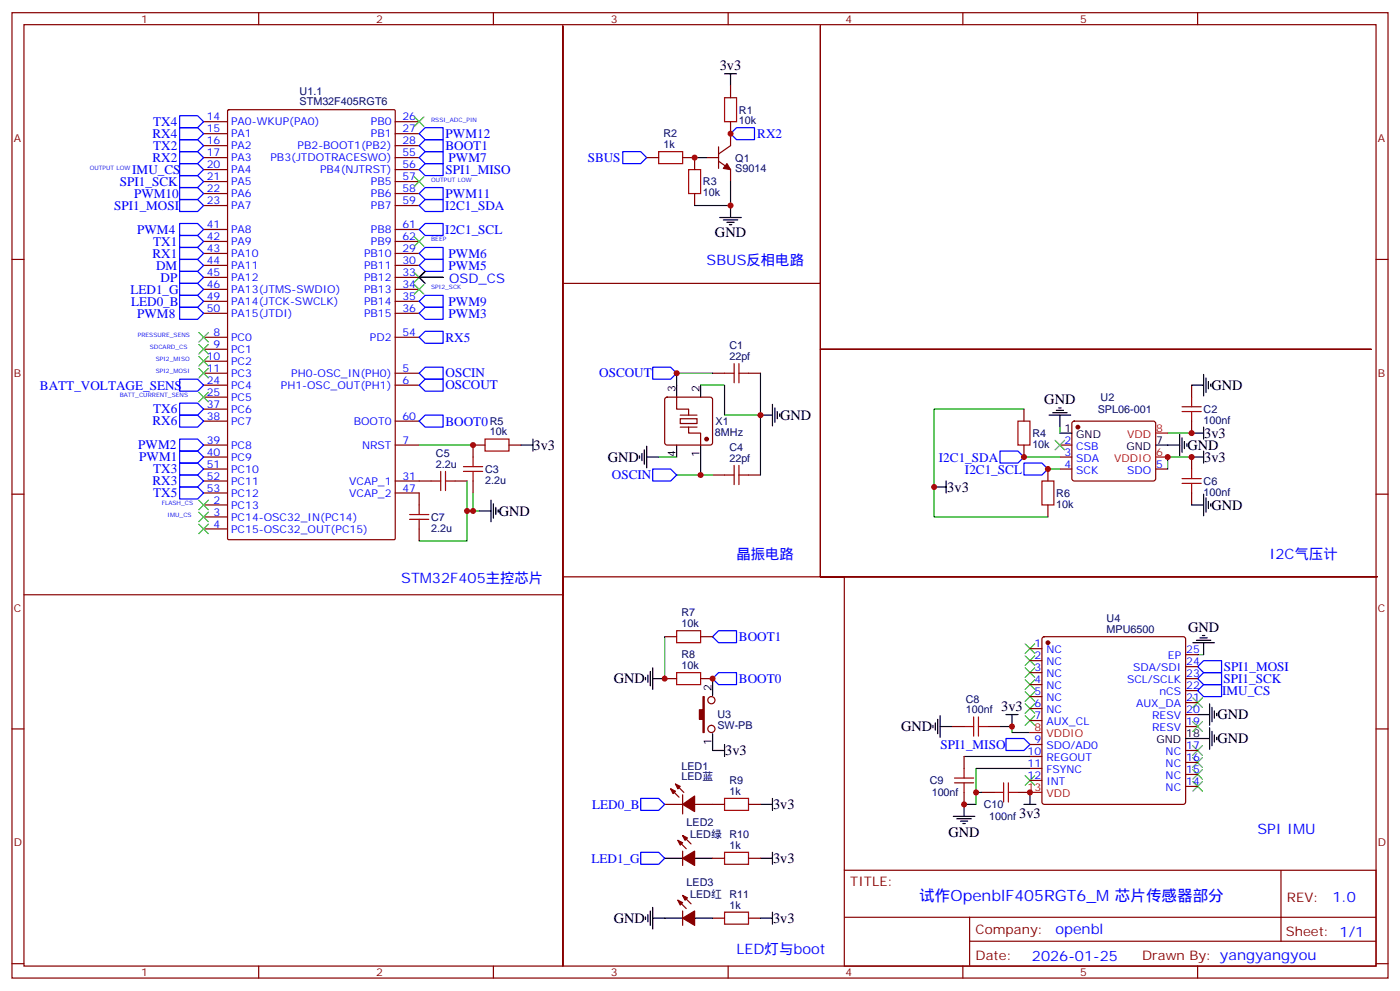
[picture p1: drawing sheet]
<svg xmlns="http://www.w3.org/2000/svg" width="412mm" height="292mm" viewBox="0 0 412 292" stroke-linecap="round" stroke-linejoin="round" font-family="sans-serif">
<g fill="none" stroke="#870000" stroke-width=".35">
<path d="M3.5 3.7h405.4v284.4h-405.4zM7.1 7.3h398.2v277.3h-398.2zM76.2 3.7v3.6M145.3 3.7v3.6M214.5 3.7v3.6M283.6 3.7v3.6M352.8 3.7v3.6M60 35.8h7M60 39.4h7M67.1 32.5l.3-.2h48.7l.3 .2v126.1l-.2 .3-48.8 .1-.3-.2zM116.4 35.8h7.1M116.4 39.4h7.1"/>
<path d="M215.2 35.8v7.1l-3.5 2.5M215.2 25.3v3.5M60 42.9h7M60 46.4h7M60 50h7M60 53.5h7M60 57h7M116.4 42.9h7.1M116.4 46.4h7.1M116.4 50h7.1M116.4 53.5h7.1M116.4 57h7.1"/>
<path d="M190.5 46.4h3.5M201.1 46.4h3.5v3.6M204.6 57v3.5M208.1 46.4h3.6M211.7 47.5l3.5 2.5v3.5M211.7 43.3v6.3M3.5 76.4h3.6M60 60.5h7M60 74.6h7M60 78.2h7M60 67.6h7M60 71.1h7"/>
<path d="M116.4 60.5h7.1M116.4 74.6h7.1M116.4 78.2h7.1M116.4 67.6h7.1M116.4 71.1h7.1M405.3 76.4h3.6M60 81.7h7M60 85.2h7M60 88.8h7M60 92.3h7M60 99.3h7M116.4 81.7h7.1"/>
<path d="M116.4 85.2h7.1M116.4 88.8h7.1M116.4 92.3h7.1M116.4 99.3h7.1M165.8 83.5h75.9M60 102.9h7M60 106.4h7M60 109.9h7M60 113.5h7M60 117h7M116.4 109.9h7.1M116.4 113.5h7.1"/>
<path d="M196 117.2l.5-.2h12.7l.5 .2 .2 .5v12.7l-.2 .5-.5 .2h-12.7l-.5-.2-.2-.5v-12.7zM199.3 117v3.5h3.5v1.8M209.9 109.9h3.5M220.5 109.9h3.5M351 113.5v3.5M60 120.5h7M60 124h7M60 131.1h7M60 134.6h7M60 138.1h7M116.4 124h7.1M116.4 131.1h7.1"/>
<path d="M142.9 131.1h-3.6v3.5M149.9 131.1h3.6M200.4 123.3h4.9v1.4h-4.9zM202.8 125.8v1.8h3.6v3.5M209.9 139.9h3.5M220.5 139.9h3.5M301.6 120.5v3.5M301.6 131.1v3.5M308.7 138.1v3.6M312.2 131.1h3.5M312.2 134.6h3.5M312.2 138.1h3.5"/>
<path d="M316 124.2l.4-.2h23.3l.5 .2 .2 .5v16.5l-.7 .5-23.5-.1-.5-.6v-16.3zM340.4 138.1h3.6M351 124v3.6M351 134.6v3.5M3.5 145.6h3.6M60 148.7h7M60 152.3h7M60 155.8h7M60 141.7h7M60 145.2h7M116.4 141.7h10.6M116.4 145.2h7.1v3.5"/>
<path d="M123.5 155.8v3.5M134.1 141.7h3.5M139.3 141.7v3.5M308.7 148.7v3.6M351 145.2v3.5M405.3 145.6h3.6M7.1 175.2h158.7v-167.6v277v-114.7h239.9h-164v-67h162.2h-162.2v-95.3v162.3h7v86.4M195.8 187.5h3.5M195.8 199.9h3.5M206.4 187.5h3.5M206.4 199.9h3.5M303.4 191.1h3.5"/>
<path d="M303.4 194.6h3.5M303.4 198.1h3.5M307.2 187.7l.4-.2h40.9l.5 .2 .2 .5v48l-.2 .5-.5 .2h-40.9l-.5-.2-.2-.5v-48zM349.2 199.9h3.6M349.2 196.4h3.6M349.2 192.8h3.6M3.5 214.7h3.6M280.5 214h3.5M291 214h3.6M303.4 201.6h3.5M303.4 205.2h3.5M303.4 208.7h3.5"/>
<path d="M303.4 212.2h3.5M303.4 219.3h3.5M349.2 214h3.6M349.2 210.5h3.6M349.2 206.9h3.6M349.2 203.4h3.6M405.3 214.7h3.6M195.8 236.9h5.3M197.6 232.3l2.4 2.5M199 230.9l2.4 2.5M201.1 234.1v5.6M204.6 236.9h8.8"/>
<path d="M220.5 236.9h3.5M284 222.8v3.5M284 233.4v3.5M289.3 233.4h3.5M299.9 233.4h3.5M303.4 222.8h3.5M303.4 226.3h3.5M303.4 229.9h3.5M349.2 231.6h3.6M349.2 228.1h3.6M349.2 224.6h3.6M349.2 221.1h3.6"/>
<path d="M199.7 247.5l2.4 2.5M201.1 250.7v4.2M201.1 246.1l2.5 2.5M209.9 252.8h3.5M220.5 252.8h3.5M248.7 256.3h156.6v28.3h-156.6zM377.3 256.4v20.8M199.7 265.1l2.4 2.5M201.1 268.3v4.3M201.1 263.7l2.5 2.5M209.9 270.4h3.5M220.5 270.4h3.5"/>
<path d="M248.7 270.2h156.5M285.6 277.2h119.6M285.6 270.2v14.1M3.5 283.8h3.6M76.2 284.6v3.5M145.3 284.6v3.5M214.5 284.6v3.5M283.6 284.6v3.5M352.8 284.6v3.5M405.3 283.8h3.6"/>
<circle cx="209.6" cy="206.2" r="1.06"/>
<circle cx="209.6" cy="214.7" r="1.06"/>
</g>
<g fill="none" stroke="#00f" stroke-width=".35">
<path d="M52.9 34.1h5.3l1.8 1.7-1.8 1.8h-5.3zM52.9 37.6h5.3l1.8 1.8-1.8 1.7h-5.3zM123.5 39.4l1.7-1.8h5.3v3.5h-5.3zM215.2 39.4l1.8-1.8h5.2v3.5h-5.2zM52.9 55.2h5.3l1.8 1.8-1.8 1.8h-5.3zM52.9 51.7h5.3l1.8 1.8-1.8 1.7h-5.3zM52.9 58.8h5.3l1.8 1.7-1.8 1.8h-5.3zM52.9 41.1h5.3l1.8 1.8-1.8 1.8h-5.3zM52.9 44.7h5.3l1.8 1.7-1.8 1.8h-5.3zM52.9 48.2h5.3l1.8 1.8-1.8 1.7h-5.3zM123.5 46.4l1.7-1.7h5.3v3.5h-5.3zM123.5 57l1.7-1.8h5.3v3.6h-5.3z"/>
<path d="M123.5 50l1.7-1.8h5.3v3.5h-5.3zM123.5 42.9l1.7-1.8h5.3v3.6h-5.3zM183.4 44.7h5.3l1.8 1.7-1.8 1.8h-5.3zM52.9 69.4h5.3l1.8 1.7-1.8 1.8h-5.3zM52.9 72.9h5.3l1.8 1.7-1.8 1.8h-5.3zM52.9 76.4h5.3l1.8 1.8-1.8 1.7h-5.3zM52.9 79.9h5.3l1.8 1.8-1.8 1.8h-5.3zM52.9 65.8h5.3l1.8 1.8-1.8 1.8h-5.3zM123.5 78.2l1.7-1.8h5.3v3.5h-5.3zM123.5 74.6l1.7-1.7h5.3v3.5h-5.3zM123.5 67.6l1.7-1.8h5.3v3.6h-5.3zM123.5 60.5l1.7-1.7h5.3v3.5h-5.3z"/>
<path d="M52.9 87h5.3l1.8 1.8-1.8 1.7h-5.3zM52.9 83.5h5.3l1.8 1.7-1.8 1.8h-5.3zM52.9 90.5h5.3l1.8 1.8-1.8 1.8h-5.3zM123.5 92.3l1.7-1.8h5.3v3.6h-5.3zM123.5 88.8l1.7-1.8h5.3v3.5h-5.3zM123.5 99.3l1.7-1.7h5.3v3.5h-5.3zM52.9 118.7h5.3l1.8 1.8-1.8 1.8h-5.3zM52.9 111.7h5.3l1.8 1.8-1.8 1.7h-5.3zM123.5 109.9l1.7-1.7h5.3v3.5h-5.3zM123.5 113.5l1.7-1.8h5.3v3.5h-5.3zM192.3 108.2h5.3l1.7 1.7-1.7 1.8h-5.3zM52.9 132.9h5.3l1.8 1.7-1.8 1.8h-5.3z"/>
<path d="M52.9 129.3h5.3l1.8 1.8-1.8 1.8h-5.3zM52.9 136.4h5.3l1.8 1.7-1.8 1.8h-5.3zM52.9 139.9h5.3l1.8 1.8-1.8 1.7h-5.3zM52.9 122.3h5.3l1.8 1.7-1.8 1.8h-5.3zM123.5 124l1.7-1.7h5.3v3.5h-5.3zM192.3 138.1h5.3l1.7 1.8-1.7 1.8h-5.3zM294.6 132.9h5.3l1.7 1.7-1.7 1.8h-5.3zM301.6 136.4h5.3l1.8 1.7-1.8 1.8h-5.3zM52.9 143.4h5.3l1.8 1.8-1.8 1.8h-5.3zM209.9 199.9l1.8-1.8h5.3v3.5h-5.3zM209.9 187.5l1.8-1.7h5.3v3.5h-5.3zM352.8 196.4l1.7-1.8h5.3v3.5h-5.3z"/>
<path d="M352.8 199.9l1.7-1.8h5.3v3.5h-5.3zM296.3 217.5h5.3l1.8 1.8-1.8 1.8h-5.3zM352.8 203.4l1.7-1.8h5.3v3.6h-5.3zM188.7 235.2h5.3l1.8 1.7-1.8 1.8h-5.3zM188.7 251h5.3l1.8 1.8-1.8 1.8h-5.3z"/>
</g>
<g fill="none" stroke="#3c3" stroke-width=".35">
<path d="M122.1 34.4l2.8 2.9M124.9 34.4l-2.8 2.9M122.1 52.1l2.8 2.8M124.9 52.1l-2.8 2.8M122.1 69.7l2.8 2.8M124.9 69.7l-2.8 2.8M58.6 97.9l2.8 2.9M61.4 97.9l-2.8 2.9M122.1 80.3l2.8 2.8M122.1 83.8l2.8 2.8M124.9 83.8l-2.8 2.8M124.9 80.3l-2.8 2.8"/>
<path d="M58.6 115.6l2.8 2.8M58.6 101.5l2.8 2.8M58.6 105l2.8 2.8M58.6 108.5l2.8 2.8M61.4 115.6l-2.8 2.8M61.4 101.5l-2.8 2.8M61.4 105l-2.8 2.8M61.4 108.5l-2.8 2.8M310.8 129.7l2.8 2.8M313.6 129.7l-2.8 2.8M58.6 154.4l2.8 2.8M58.6 147.3l2.8 2.8"/>
<path d="M58.6 150.8l2.8 2.9M61.4 154.4l-2.8 2.8M61.4 147.3l-2.8 2.8M61.4 150.8l-2.8 2.9M302 196.7l2.8 2.8M302 193.2l2.8 2.8M302 189.7l2.8 2.8M304.8 196.7l-2.8 2.8M304.8 193.2l-2.8 2.8M304.8 189.7l-2.8 2.8M302 210.8l2.8 2.8M302 207.3l2.8 2.8"/>
<path d="M302 203.8l2.8 2.8M302 200.2l2.8 2.9M304.8 210.8l-2.8 2.8M304.8 207.3l-2.8 2.8M304.8 203.8l-2.8 2.8M304.8 200.2l-2.8 2.9M351.4 205.5l2.8 2.9M351.4 219.6l2.8 2.9M351.4 212.6l2.8 2.8M354.2 205.5l-2.8 2.9M354.2 219.6l-2.8 2.9M354.2 212.6l-2.8 2.8"/>
<path d="M302 228.5l2.8 2.8M304.8 228.5l-2.8 2.8M351.4 223.2l2.8 2.8M351.4 226.7l2.8 2.8M351.4 230.2l2.8 2.8M354.2 223.2l-2.8 2.8M354.2 226.7l-2.8 2.8M354.2 230.2l-2.8 2.8"/>
</g>
<g fill="#870000" stroke="#870000" stroke-width=".35">
<path d="M201.1 236.9l3.5-2.4v4.5z"/>
<path d="M199 230.9l1.4 .7-.7 .7z"/>
<path d="M197.6 232.3l1.4 .7-.7 .8z"/>
<path d="M201.1 252.8l3.5-2.1v4.2z"/>
<path d="M199.7 247.5l1.4 .7-.7 .7z"/>
<path d="M201.1 246.1l1.4 .7-.7 .7z"/>
<path d="M207.1 205.2h.3v10.6h-.3v-3.9h-1.1v-2.8h1.1z"/>
<path d="M214.1 48.2l1.1 1.8-2.1-.4z"/>
<path d="M201.1 270.4l3.5-2.1v4.3z"/>
<path d="M199.7 265.1l1.4 .8-.7 .7z"/>
<path d="M201.1 263.7l1.4 .7-.7 .7z"/>
<circle cx="208.1" cy="129.3" r=".53"/>
<circle cx="308.7" cy="189.3" r=".53"/>
<circle cx="317.5" cy="125.8" r=".53"/>
</g>
<g fill="none" stroke="#000" stroke-width=".35">
<path d="M213.4 21.7h3.6M215.2 21.7v3.6M212 64.1h6.4M213.1 64.8h4.2M214.1 65.5h2.2M214.8 66.2h.7M215.2 60.5v3.6M123.5 81.7h7h-7l1.7-1.8-1.7 1.8 1.7 1.8M199.3 113.5v3.5M206.4 113.5v3.5M227.5 119.1v6.3M351 113.5h3.5"/>
<path d="M354.5 110.3v6.3M355.2 111.3v4.3M356 112.4v2.1M356.7 113.1v.7M153.5 131.1h3.5M157 129.3v3.6M188.4 134.3v.7M189.1 133.6v2.1M189.8 132.5v4.2M190.5 134.6h3.5M190.5 131.4v6.4M199.3 131.1v3.5"/>
<path d="M206.4 131.1v3.5M224 122.3h3.5M228.2 120.2v4.2M229 121.2v2.1M229.7 121.9v.7M309 122.3h6.4M310.1 121.6h4.2M311.1 120.9h2.2M311.9 120.2h.7M312.2 127.6h3.5M312.2 122.3v3.5M340.4 131.1h7.1"/>
<path d="M347.5 127.9v6.4M348.2 129v4.2M348.9 130v2.2M349.6 130.7v.7M351 134.6h3.5M351 127.6h3.5M354.5 125.8v3.5M354.5 132.9v3.5M141.1 150.5h3.5M144.6 147.3v6.4M145.3 148.4v4.2M146 149.4v2.2"/>
<path d="M146.8 150.1v.7M275.2 143.4h3.5M278.7 141.7v3.5M351 148.7h3.5M354.5 145.6v6.3M355.2 146.6v4.2M356 147.7v2.1M356.7 148.4v.7M190.1 199.5v.7M190.9 198.8v2.1M191.6 197.8v4.2M192.3 199.9h3.5"/>
<path d="M192.3 196.7v6.4M209.9 199.9v4.9M351.4 189.3h6.3M352.4 188.6h4.3M353.5 187.9h2.1M354.2 187.2h.7M354.5 189.3v3.5M209.9 216.1v5h3.5M213.4 219.3v3.5M274.8 213.6v.7M275.5 212.9v2.2M276.2 211.9v4.2"/>
<path d="M276.9 214h3.6M276.9 210.8v6.4M296.3 210.5h3.6M298.1 210.5v3.5M349.2 217.5h7.1M352.8 210.5h3.5M356.3 207.3v6.3M356.3 214.3v6.4M357 208.4v4.2M357 215.4v4.2M357.7 209.4v2.1M357.7 216.5v2.1"/>
<path d="M358.4 210.1v.7M358.4 217.2v.7M224 236.9h3.5M227.5 235.2v3.5M284 236.9v3.6M301.6 236.9h3.6M303.4 233.4v3.5M195.8 252.8h5.3M204.6 252.8h5.3M224 252.8h3.5M227.5 251v3.6M280.8 240.5h6.4"/>
<path d="M281.9 241.2h4.2M282.9 241.9h2.1M283.6 242.6h.7M190.1 270.1v.7M190.9 269.4v2.1M191.6 268.3v4.3M192.3 267.3v6.3M192.3 270.4h8.8M204.6 270.4h5.3M224 270.4h3.5M227.5 268.7v3.5"/>
</g>
<g fill="none" stroke="#a10000" stroke-width=".35">
<path d="M213.4 28.8h3.6v7h-3.6zM194 44.7h7.1v3.5h-7.1zM202.8 50h3.6v7h-3.6zM213.4 109.9h2.9M216.3 107.1v5.6M217.7 109.9h2.8M217.7 107.1v5.6M348.2 119.8h5.6M351 117v2.8M129.8 138.9v5.6M131.2 138.9v5.6M136.5 138.9h5.7"/>
<path d="M136.5 137.4h5.7M139.3 134.6v2.8M139.3 138.9v2.8M142.9 129.3h7v3.6h-7zM213.4 139.9h2.9M216.3 137.1v5.6M217.7 137.1v5.6M217.7 139.9h2.8M299.9 124h3.5v7.1h-3.5zM348.2 121.2h5.6M351 121.2v2.8M351 138.1v2.9"/>
<path d="M120.6 153h5.7M120.6 151.6h5.7M123.5 148.7v2.9M123.5 153v2.8M127 141.7h2.8M131.2 141.7h2.9M306.9 141.7h3.5v7h-3.5zM348.2 141h5.6M348.2 142.4h5.6M351 142.4v2.8M199.3 185.8h7.1v3.5h-7.1zM199.3 198.1h7.1v3.5h-7.1z"/>
<path d="M284 214h2.8M286.8 211.2v5.6M288.2 211.2v5.6M288.2 214h2.8M213.4 235.2h7.1v3.5h-7.1zM281.2 230.6h5.6M281.2 229.2h5.6M284 226.3v2.9M284 230.6v2.8M292.8 233.4h2.8M295.6 230.6v5.6M297 230.6v5.6"/>
<path d="M297 233.4h2.9M213.4 251h7.1v3.6h-7.1zM213.4 268.7h7.1v3.5h-7.1z"/>
</g>
<g fill="none" stroke="#008700" stroke-width=".35">
<path d="M204.6 46.4h3.5M215.2 53.5v7h-10.6M206.4 113.5h7v8.8h10.6M209.9 109.9h-10.6v3.6M224 109.9v30M123.5 131.1h15.8M194 134.6h5.3M199.3 139.9h7.1M206.4 134.6v5.3h3.5M301.6 120.5h-26.4v31.8h33.5M301.6 134.6h10.6M308.7 138.1h3.5"/>
<path d="M312.2 125.8v1.8M344 127.6h7M351 134.6h-7v3.5M137.6 141.7v17.6h-14.1M137.6 150.5h3.5M139.3 145.2v5.3M195.8 187.5v12.4M352.8 192.8h1.7M294.6 214h3.5v1.8h5.3M284 222.8h19.4M287.5 233.4h1.8M303.4 226.3h-15.9v10.6h-3.5"/>
</g>
<path d="M200.4 125.8h4.9M200.4 122.3h4.9" fill="none" stroke="#871200" stroke-width=".35"/>
<path d="M340.4 134.6h3.6M340.4 127.6h3.6M303.4 215.8h3.5M303.4 233.4h3.5" fill="none" stroke="#f00" stroke-width=".35"/>
<g fill="#c00">
<circle cx="209.9" cy="199.9" r=".88"/>
<circle cx="206.4" cy="139.9" r=".88"/>
<circle cx="199.3" cy="109.9" r=".88"/>
<circle cx="224" cy="122.3" r=".88"/>
<circle cx="139.3" cy="131.1" r=".88"/>
<circle cx="137.6" cy="150.5" r=".88"/>
<circle cx="139.3" cy="150.5" r=".88"/>
<circle cx="204.6" cy="46.4" r=".88"/>
<circle cx="215.2" cy="60.5" r=".88"/>
<circle cx="215.2" cy="39.4" r=".88"/>
<circle cx="195.8" cy="199.9" r=".88"/>
<circle cx="298.1" cy="214" r=".88"/>
<circle cx="303.4" cy="233.4" r=".88"/>
<circle cx="287.5" cy="233.4" r=".88"/>
<circle cx="284" cy="236.9" r=".88"/>
<circle cx="351" cy="127.6" r=".88"/>
<circle cx="351" cy="134.6" r=".88"/>
<circle cx="301.6" cy="134.6" r=".88"/>
<circle cx="308.7" cy="138.1" r=".88"/>
<circle cx="275.2" cy="143.4" r=".88"/>
<circle cx="344" cy="134.6" r=".88"/>
</g>
<text font-size="4.6" fill="#00f" x="270.8" y="265.4">试作OpenblF405RGT6_M芯片传感器部分</text>
<g font-size="4.2">
<text x="212" y="20.7">3v3</text>
<text x="210.6" y="69.7">GND</text>
<text x="307.6" y="119">GND</text>
<text x="356.8" y="114.8">GND</text>
<text x="229.8" y="123.7">GND</text>
<text x="354.7" y="129">3v3</text>
<text x="157.2" y="132.5">3v3</text>
<text x="179" y="136">GND</text>
<text x="349.8" y="132.5">GND</text>
<text x="354.7" y="136">3v3</text>
<text x="279" y="144.9">3v3</text>
<text x="146.9" y="151.9">GND</text>
<text x="356.8" y="150.1">GND</text>
<text x="350" y="186.1">GND</text>
<text x="180.8" y="201.3">GND</text>
<text x="294.9" y="209.3">3v3</text>
<text x="265.5" y="215.4">GND</text>
<text x="358.6" y="211.9">GND</text>
<text x="358.6" y="218.9">GND</text>
<text x="213.6" y="222.5">3v3</text>
<text x="227.7" y="238.3">3v3</text>
<text x="300.2" y="240.9">3v3</text>
<text x="279.4" y="246.5">GND</text>
<text x="227.7" y="254.2">3v3</text>
<text x="180.8" y="271.9">GND</text>
<text x="227.7" y="271.9">3v3</text>
</g>
<g font-size="4.2" fill="#00f">
<text x="208.1" y="78.2">SBUS反相电路</text>
<text x="217" y="164.6">晶振电路</text>
<text x="373.9" y="164.6">I2C气压计</text>
<text x="118.2" y="171.7">STM32F405主控芯片</text>
<text x="370.4" y="245.7">SPI IMU</text>
<text x="392.5" y="265.6">1.0</text>
<text x="310.9" y="275.2">openbl</text>
<text x="217" y="281">LED灯与boot</text>
<text x="304" y="283">2026-01-25</text>
</g>
<g font-size="3.9" fill="#00f">
<text x="44.9" y="40.6">RX4</text>
<text x="45.1" y="37.1">TX4</text>
<text x="131.3" y="40.7">PWM12</text>
<text x="223.1" y="40.6">RX2</text>
<text x="44.9" y="47.7">RX2</text>
<text x="45.1" y="44.2">TX2</text>
<text x="131.2" y="44.2">BOOT1</text>
<text x="132.1" y="47.7">PWM7</text>
<text x="173.1" y="47.7">SBUS</text>
<text x="39" y="51.2">IMU_CS</text>
<text x="131.2" y="51.3">SPI1_MISO</text>
<text x="35.3" y="54.8">SPI1_SCK</text>
<text x="39.5" y="58.3">PWM10</text>
<text x="131.3" y="58.3">PWM11</text>
<text x="33.6" y="61.8">SPI1_MOSI</text>
<text x="131.1" y="61.9">I2C1_SDA</text>
<text x="40.4" y="68.9">PWM4</text>
<text x="131.2" y="68.9">I2C1_SCL</text>
<text x="44.9" y="75.9">RX1</text>
<text x="45.1" y="72.4">TX1</text>
<text x="132.1" y="75.9">PWM6</text>
<text x="46" y="79.4">DM</text>
<text x="47.3" y="83">DP</text>
<text x="132.1" y="79.5">PWM5</text>
<text x="132.3" y="83.5">OSD_CS</text>
<text x="38.4" y="86.5">LED1_G</text>
<text x="38.6" y="90">LED0_B</text>
<text x="40.4" y="93.6">PWM8</text>
<text x="132.1" y="93.6">PWM3</text>
<text x="132.1" y="90.1">PWM9</text>
<text x="131.2" y="100.7">RX5</text>
<text x="131.2" y="111.2">OSCIN</text>
<text x="176.5" y="111.2">OSCOUT</text>
<text x="11.8" y="114.7">BATT_VOLTAGE_SENS</text>
<text x="131.2" y="114.7">OSCOUT</text>
<text x="44.9" y="125.3">RX6</text>
<text x="45.1" y="121.8">TX6</text>
<text x="131.2" y="125.3">BOOT0</text>
<text x="40.7" y="132.4">PWM2</text>
<text x="41" y="135.9">PWM1</text>
<text x="276.6" y="135.9">I2C1_SDA</text>
<text x="44.9" y="142.9">RX3</text>
<text x="45.1" y="139.4">TX3</text>
<text x="180.3" y="141.2">OSCIN</text>
<text x="284.2" y="139.5">I2C1_SCL</text>
<text x="45.1" y="146.5">TX5</text>
<text x="217.7" y="188.9">BOOT1</text>
<text x="360.5" y="197.7">SPI1_MOSI</text>
<text x="217.7" y="201.2">BOOT0</text>
<text x="360.4" y="201.2">SPI1_SCK</text>
<text x="360" y="204.6">IMU_CS</text>
<text x="277" y="220.5">SPI1_MISO</text>
<text x="174.4" y="238.2">LED0_B</text>
<text x="174.2" y="254.1">LED1_G</text>
</g>
<g font-size="3.9" fill="#800">
<text x="250.5" y="260.9">TITLE:</text>
<text x="379.1" y="265.6">REV:</text>
<text x="287.4" y="275.1">Company:</text>
<text x="378.7" y="275.7">Sheet: 1/1</text>
<text x="287.4" y="282.8">Date:</text>
<text x="336.4" y="282.9">Drawn By: yangyangyou</text>
</g>
<g font-size="3.2" fill="#800">
<text x="41.6" y="6.7">1</text>
<text x="110.8" y="6.7">2</text>
<text x="179.9" y="6.7">3</text>
<text x="249.1" y="6.7">4</text>
<text x="318.2" y="6.7">5</text>
<text x="4.1" y="41.8">A</text>
<text x="405.9" y="41.8">A</text>
<text x="4.1" y="111">B</text>
<text x="405.9" y="111">B</text>
<text x="4.1" y="180.1">C</text>
<text x="405.9" y="180.1">C</text>
<text x="4.1" y="249.3">D</text>
<text x="405.9" y="249.3">D</text>
<text x="41.6" y="287.5">1</text>
<text x="110.8" y="287.5">2</text>
<text x="179.9" y="287.5">3</text>
<text x="249.1" y="287.5">4</text>
<text x="318.2" y="287.5">5</text>
</g>
<g font-size="3.2" fill="#000080">
<text x="88.2" y="27.9">U1.1</text>
<text x="88.2" y="31.1">STM32F405RGT6</text>
<text x="217.7" y="33.5">R1</text>
<text x="195.5" y="40.4">R2</text>
<text x="217.7" y="36.6">10k</text>
<text x="195.5" y="43.6">1k</text>
<text x="216.6" y="47.6">Q1</text>
<text x="216.6" y="50.7">S9014</text>
<text x="207.1" y="57.8">10k</text>
<text x="207.1" y="54.6">R3</text>
<text x="214.8" y="106">22pf</text>
<text x="214.8" y="102.9">C1</text>
<text x="324.2" y="118.1">U2</text>
<text x="144.3" y="125.2">R5</text>
<text x="210.8" y="125.2">X1</text>
<text x="323.4" y="121.6">SPL06-001</text>
<text x="354.5" y="124.8">100nf</text>
<text x="354.5" y="121.6">C2</text>
<text x="144.3" y="128.3">10k</text>
<text x="210.6" y="128.4">8MHz</text>
<text x="304.1" y="131.9">10k</text>
<text x="304.1" y="128.7">R4</text>
<text x="128.4" y="137.8">2.2u</text>
<text x="128.4" y="134.6">C5</text>
<text x="214.8" y="136">22pf</text>
<text x="214.8" y="132.9">C4</text>
<text x="142.9" y="142.4">2.2u</text>
<text x="142.9" y="139.3">C3</text>
<text x="354.5" y="142.8">C6</text>
<text x="311.1" y="149.5">10k</text>
<text x="311.1" y="146.3">R6</text>
<text x="354.5" y="146">100nf</text>
<text x="127" y="153.4">C7</text>
<text x="127" y="156.6">2.2u</text>
<text x="200.7" y="184.7">10k</text>
<text x="200.7" y="181.5">R7</text>
<text x="326" y="183.2">U4</text>
<text x="326" y="186.4">MPU6500</text>
<text x="200.7" y="197.1">10k</text>
<text x="200.7" y="193.9">R8</text>
<text x="284.5" y="206.9">C8</text>
<text x="211.3" y="211.6">U3</text>
<text x="211.3" y="214.8">SW-PB</text>
<text x="284.5" y="210.1">100nf</text>
<text x="200.7" y="226.7">LED1</text>
<text x="200.7" y="229.9">LED蓝</text>
<text x="214.9" y="231">R9</text>
<text x="273.9" y="231">C9</text>
<text x="214.9" y="234.1">1k</text>
<text x="274.4" y="234.5">100nf</text>
<text x="289.8" y="238.1">C10</text>
<text x="202.3" y="243.4">LED2</text>
<text x="291.4" y="241.6">100nf</text>
<text x="203.3" y="246.9">LED绿 R10</text>
<text x="214.9" y="250">1k</text>
<text x="202.3" y="261">LED3</text>
<text x="203.3" y="264.5">LED红 R11</text>
<text x="214.9" y="267.6">1k</text>
</g>
<g font-size="3.2" fill="#00f">
<text x="60.9" y="35.5">14</text>
<text x="118.5" y="35.5">26</text>
<text x="60.9" y="39">15</text>
<text x="68.1" y="36.9">PA0-WKUP(PA0)</text>
<text x="68.1" y="40.4">PA1</text>
<text x="109.3" y="36.9">PB0</text>
<text x="109.3" y="40.4">PB1</text>
<text x="118.5" y="39">27</text>
<text x="60.9" y="42.5">16</text>
<text x="60.9" y="46.1">17</text>
<text x="68.1" y="44">PA2</text>
<text x="68.1" y="47.5">PA3</text>
<text x="79.7" y="47.5">PB3(JTDOTRACESWO)</text>
<text x="87.7" y="44">PB2-BOOT1(PB2)</text>
<text x="118.5" y="42.5">28</text>
<text x="118.5" y="46.1">55</text>
<text x="60.9" y="49.6">20</text>
<text x="60.9" y="53.1">21</text>
<text x="68.1" y="51">PA4</text>
<text x="94.3" y="51">PB4(NJTRST)</text>
<text x="118.5" y="49.6">56</text>
<text x="118.5" y="53.1">57</text>
<text x="60.9" y="56.7">22</text>
<text x="68.1" y="54.5">PA5</text>
<text x="68.1" y="58.1">PA6</text>
<text x="109.3" y="54.5">PB5</text>
<text x="109.3" y="58.1">PB6</text>
<text x="118.5" y="56.7">58</text>
<text x="60.9" y="60.2">23</text>
<text x="68.1" y="61.6">PA7</text>
<text x="109.3" y="61.6">PB7</text>
<text x="118.5" y="60.2">59</text>
<text x="60.9" y="67.2">41</text>
<text x="60.9" y="70.8">42</text>
<text x="68.1" y="68.7">PA8</text>
<text x="109.3" y="68.7">PB8</text>
<text x="118.5" y="67.2">61</text>
<text x="118.5" y="70.8">62</text>
<text x="60.9" y="74.3">43</text>
<text x="60.9" y="77.8">44</text>
<text x="68.1" y="72.2">PA9</text>
<text x="68.1" y="75.7">PA10</text>
<text x="107.2" y="75.7">PB10</text>
<text x="109.3" y="72.2">PB9</text>
<text x="118.5" y="74.3">29</text>
<text x="118.5" y="77.8">30</text>
<text x="60.9" y="81.4">45</text>
<text x="68.1" y="79.2">PA11</text>
<text x="68.1" y="82.8">PA12</text>
<text x="107.2" y="79.2">PB11</text>
<text x="107.2" y="82.8">PB12</text>
<text x="118.5" y="81.4">33</text>
<text x="60.9" y="84.9">46</text>
<text x="60.9" y="88.4">49</text>
<text x="68.1" y="86.3">PA13(JTMS-SWDIO)</text>
<text x="68.1" y="89.8">PA14(JTCK-SWCLK)</text>
<text x="107.2" y="86.3">PB13</text>
<text x="107.2" y="89.8">PB14</text>
<text x="118.5" y="84.9">34</text>
<text x="118.5" y="88.4">35</text>
<text x="60.9" y="91.9">50</text>
<text x="68.1" y="93.3">PA15(JTDI)</text>
<text x="107.2" y="93.3">PB15</text>
<text x="118.5" y="91.9">36</text>
<text x="62.9" y="99">8</text>
<text x="68.1" y="100.4">PC0</text>
<text x="109" y="100.4">PD2</text>
<text x="118.5" y="99">54</text>
<text x="60.9" y="106">10</text>
<text x="62.9" y="102.5">9</text>
<text x="68.1" y="103.9">PC1</text>
<text x="68.1" y="107.5">PC2</text>
<text x="60.9" y="109.6">11</text>
<text x="60.9" y="113.1">24</text>
<text x="68.1" y="111">PC3</text>
<text x="85.8" y="111">PH0-OSC_IN(PH0)</text>
<text x="118.5" y="109.6">5</text>
<text x="118.5" y="113.1">6</text>
<text x="60.9" y="116.6">25</text>
<text x="68.1" y="114.5">PC4</text>
<text x="68.1" y="118">PC5</text>
<text x="82.7" y="114.5">PH1-OSC_OUT(PH1)</text>
<text x="60.9" y="120.2">37</text>
<text x="60.9" y="123.7">38</text>
<text x="68.1" y="121.6">PC6</text>
<text x="68.1" y="125.1">PC7</text>
<text x="104.2" y="125.1">BOOT0</text>
<text x="118.5" y="123.7">60</text>
<text x="60.9" y="130.7">39</text>
<text x="118.5" y="130.7">7</text>
<text x="313.5" y="130.7">2</text>
<text x="60.9" y="134.3">40</text>
<text x="60.9" y="137.8">51</text>
<text x="68.1" y="132.2">PC8</text>
<text x="68.1" y="135.7">PC9</text>
<text x="106.7" y="132.2">NRST</text>
<text x="313.5" y="134.3">3</text>
<text x="313.5" y="137.8">4</text>
<text x="317" y="132.5">CSB</text>
<text x="317" y="136">SDA</text>
<text x="340.6" y="137.8">5</text>
<text x="60.9" y="141.3">52</text>
<text x="68.1" y="139.2">PC10</text>
<text x="68.1" y="142.7">PC11</text>
<text x="102.9" y="142.7">VCAP_1</text>
<text x="118.5" y="141.3">31</text>
<text x="317" y="139.6">SCK</text>
<text x="332" y="139.6">SDO</text>
<text x="60.9" y="144.9">53</text>
<text x="62.9" y="148.4">2</text>
<text x="68.1" y="149.8">PC13</text>
<text x="68.1" y="146.3">PC12</text>
<text x="102.9" y="146.3">VCAP_2</text>
<text x="118.5" y="144.9">47</text>
<text x="62.9" y="151.9">3</text>
<text x="62.9" y="155.4">4</text>
<text x="68.1" y="153.3">PC14-OSC32_IN(PC14)</text>
<text x="68.1" y="156.8">PC15-OSC32_OUT(PC15)</text>
<text x="304.7" y="190.7">1</text>
<text x="304.7" y="194.2">2</text>
<text x="304.7" y="197.8">3</text>
<text x="308.2" y="192.5">NC</text>
<text x="308.2" y="196">NC</text>
<text x="333.8" y="197.8">SDA/SDI</text>
<text x="344" y="194.2">EP</text>
<text x="349.4" y="196">24</text>
<text x="349.4" y="192.5">25</text>
<text x="304.7" y="201.3">4</text>
<text x="308.2" y="199.5">NC</text>
<text x="308.2" y="203.1">NC</text>
<text x="332" y="201.3">SCL/SCLK</text>
<text x="349.4" y="203.1">22</text>
<text x="349.4" y="199.5">23</text>
<text x="304.7" y="204.8">5</text>
<text x="304.7" y="208.4">6</text>
<text x="308.2" y="206.6">NC</text>
<text x="334.7" y="208.4">AUX_DA</text>
<text x="341.6" y="204.8">nCS</text>
<text x="349.4" y="206.6">21</text>
<text x="304.7" y="211.9">7</text>
<text x="308.2" y="210.1">NC</text>
<text x="308.2" y="213.6">AUX_CL</text>
<text x="339.4" y="215.4">RESV</text>
<text x="339.4" y="211.9">RESV</text>
<text x="349.4" y="213.6">19</text>
<text x="349.4" y="210.1">20</text>
<text x="304.7" y="218.9">9</text>
<text x="308.2" y="220.7">SDO/AD0</text>
<text x="349.4" y="220.7">17</text>
<text x="302.7" y="222.5">10</text>
<text x="302.7" y="226">11</text>
<text x="308.2" y="224.2">REGOUT</text>
<text x="308.2" y="227.8">FSYNC</text>
<text x="343.4" y="226">NC</text>
<text x="343.4" y="222.5">NC</text>
<text x="349.4" y="227.8">15</text>
<text x="349.4" y="224.2">16</text>
<text x="302.7" y="229.5">12</text>
<text x="308.2" y="231.3">INT</text>
<text x="343.4" y="233">NC</text>
<text x="343.4" y="229.5">NC</text>
<text x="349.4" y="231.3">14</text>
</g>
<g font-size="3.2">
<text x="199" y="115.6" transform="rotate(-90 199 115.6)">3</text>
<text x="206" y="115.6" transform="rotate(-90 206 115.6)">2</text>
<text x="313.5" y="127.2">1</text>
<text x="317" y="129">GND</text>
<text x="340.6" y="130.7">7</text>
<text x="199" y="134.5" transform="rotate(-90 199 134.5)">4</text>
<text x="206" y="134.5" transform="rotate(-90 206 134.5)">1</text>
<text x="331.8" y="132.5">GND</text>
<text x="209.5" y="203.4" transform="rotate(-90 209.5 203.4)">2</text>
<text x="209.5" y="219.5" transform="rotate(-90 209.5 219.5)">1</text>
<text x="340.7" y="218.9">GND</text>
<text x="349.4" y="217.2">18</text>
</g>
<g font-size="3.2" fill="#f00">
<text x="332.1" y="129">VDD</text>
<text x="340.6" y="127.2">8</text>
<text x="328.2" y="136">VDDIO</text>
<text x="340.6" y="134.3">6</text>
<text x="304.7" y="215.4">8</text>
<text x="308.2" y="217.2">VDDIO</text>
<text x="302.7" y="233">13</text>
<text x="308.2" y="234.8">VDD</text>
</g>
<g font-size="1.8" fill="#00f">
<text x="127" y="35.8">RSSI_ADC_PIN</text>
<text x="26.5" y="50">OUTPUT LOW</text>
<text x="127" y="53.5">OUTPUT LOW</text>
<text x="127" y="71.1">BEEP</text>
<text x="127" y="85.2">SPI2_SCK</text>
<text x="40.6" y="99.3">PRESSURE_SENS</text>
<text x="44.1" y="102.9">SDCARD_CS</text>
<text x="45.9" y="106.4">SPI2_MISO</text>
<text x="45.9" y="109.9">SPI2_MOSI</text>
<text x="35.3" y="117">BATT_CURRENT_SENS</text>
<text x="47.6" y="148.7">FLASH_CS</text>
<text x="49.4" y="152.3">IMU_CS</text>
</g>
</svg>
